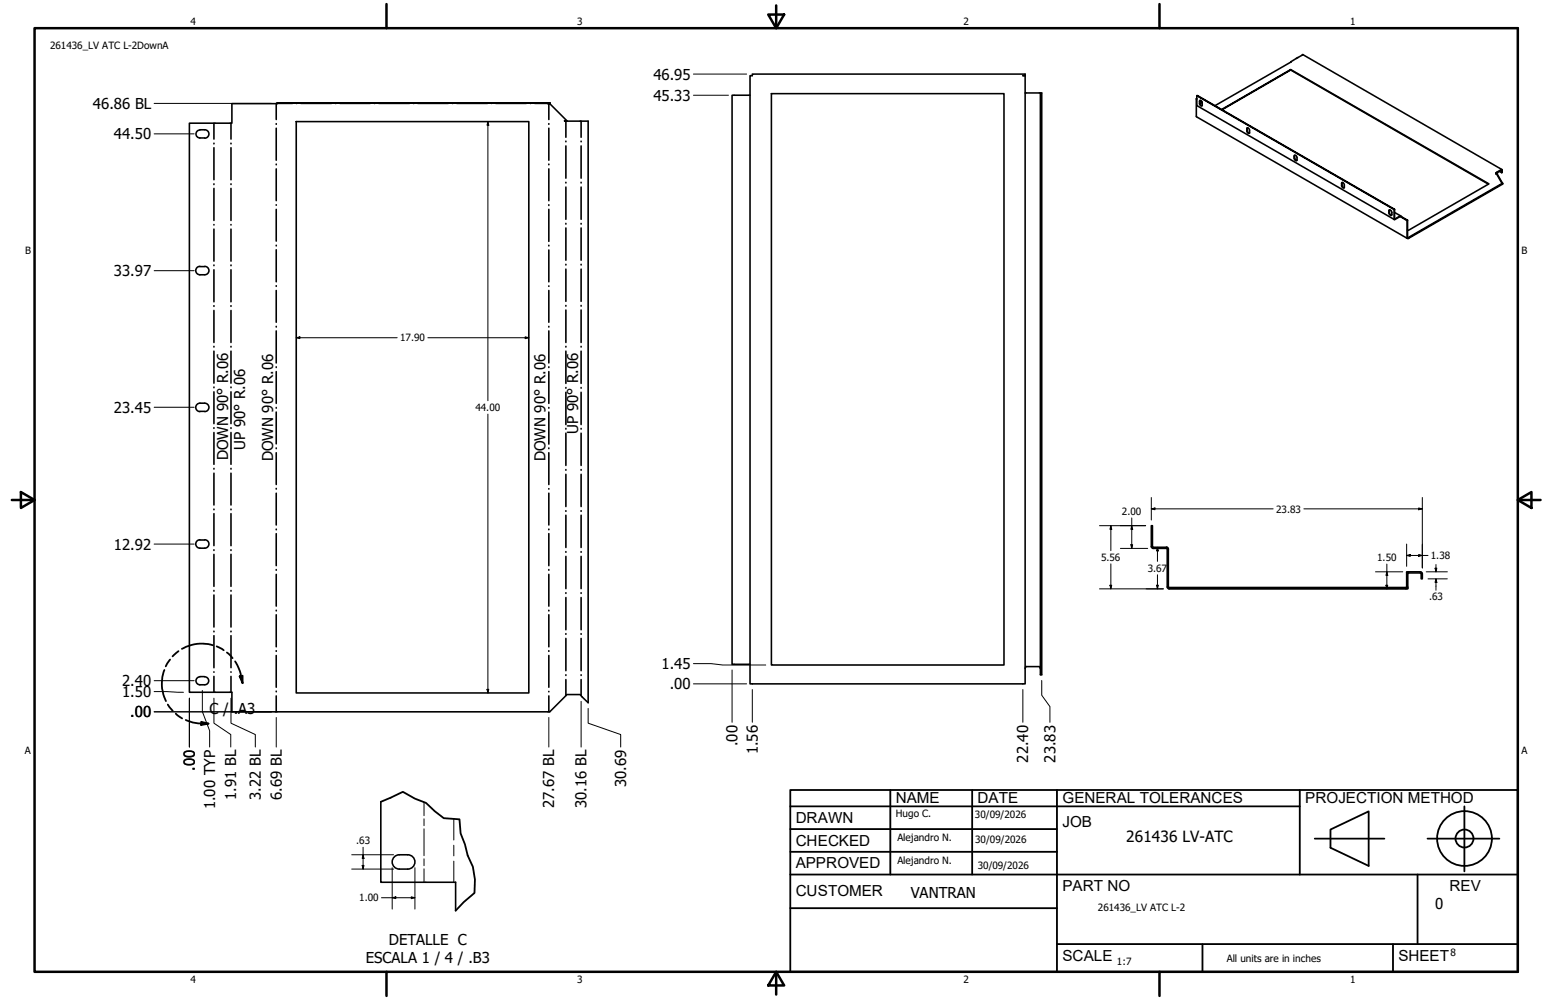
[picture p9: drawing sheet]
<svg xmlns="http://www.w3.org/2000/svg" width="432mm" height="279mm" viewBox="0 0 432 279" stroke-linecap="round" stroke-linejoin="round" font-family="sans-serif">
<!-- layer: GIGA_BendDown -->
<g fill="none" stroke="#000" stroke-width=".44">
<path d="M59.8 34.4v4.5M77.2 29v4.4M77.2 34.5v.2M77.2 35.8v9M77.4 28.9h4.3M82.7 28.9h.2M84 28.9h8.6M93.7 28.9h.2M94.9 28.9h8.5M104.5 28.9h.2M105.8 28.9h8.6M115.4 28.9h.2"/>
<path d="M116.6 28.9h8.6M126.3 28.9h.2M127.6 28.9h8.5M137.2 28.9h.2M138.4 28.9h8.6M148.1 28.9h.2M149.4 28.9h4.2M153.3 29v4.4M153.3 34.5v.2M153.3 35.8v9M59.8 40v.2M59.8 41.3v8.9"/>
<path d="M59.8 51.4v.2M59.8 52.6v9M77.2 45.8v.2M77.2 47.2v8.9M77.2 57.2v.1M77.2 58.5v8.9M153.3 45.8v.2M153.3 47.2v8.9M153.3 57.2v.2M153.3 58.5v8.9M59.8 62.7v.2M59.8 64v9"/>
<path d="M59.8 74v.2M59.8 75.4v8.9M77.2 68.5v.2M77.2 69.8v8.9M77.2 79.8v.2M153.3 68.5v.2M153.3 69.8v8.9M153.3 79.9v.1M59.8 85.4v.2M59.8 86.7v9M59.8 96.8v.2M59.8 98.1v9"/>
<path d="M77.2 81.2v8.8M77.2 91.2v.2M77.2 92.5v8.9M153.3 81.2v8.8M153.3 91.2v.2M153.3 92.5v8.9M59.8 108.1v.2M59.8 109.5v8.9M59.8 119.5v.2M77.2 102.5v.2M77.2 103.8v8.9M77.2 113.9v.1"/>
<path d="M77.2 115.1v8.9M153.3 102.5v.2M153.3 103.8v8.9M153.3 113.9v.1M153.3 115.1v9M59.8 120.8v8.9M59.8 130.9v.2M59.8 132.2v8.9M77.2 125.2v.1M77.2 126.5v8.9M77.2 136.5v.2M77.2 137.8v8.9"/>
<path d="M153.3 125.2v.1M153.3 126.5v8.9M153.3 136.5v.2M153.3 137.8v8.9M59.8 142.2v.2M59.8 143.5v9M59.8 153.6v.2M59.8 154.9v8.9M77.2 147.8v.2M77.2 149.1v9M77.2 159.1v.2M153.3 147.8v.2"/>
<path d="M153.3 149.1v9M153.3 159.1v.2M59.8 165v.2M59.8 166.2v9M59.8 176.3v.2M59.8 177.6v9M77.2 160.5v8.9M77.2 170.5v.2M77.2 171.8v8.9M153.3 160.5v8.9M153.3 170.5v.2M153.3 171.8v8.9"/>
<path d="M59.8 187.7v.1M59.8 189v4.4M77.2 181.8v.2M77.2 183.1v8.9M77.2 193.1v.2M77.2 194.4v4.5M153.3 181.8v.2M153.3 183.1v8.9M153.3 193.2v.1M153.3 194.4v4.5"/>
</g>
<!-- layer: GIGA_BendUp -->
<g fill="none" stroke="#000" stroke-width=".44">
<path d="M64.5 34.4v4.5M158.1 33.8v4.6M158.1 39.4v.2M162.3 33.8v4.6M162.3 39.4v.2M64.5 40v.2M64.5 41.3v8.9M64.5 51.4v.2M64.5 52.6v9M158.1 40.8v9M158.1 50.9v.2M158.1 52.3v9"/>
<path d="M162.3 40.8v9M162.3 50.9v.2M162.3 52.3v9M64.5 62.7v.2M64.5 64v9M64.5 74v.2M64.5 75.4v8.9M158.1 62.4v.2M158.1 63.7v9M158.1 73.9v.1M158.1 75.2v9M162.3 62.4v.2"/>
<path d="M162.3 63.7v9M162.3 73.9v.1M162.3 75.2v9M64.5 85.4v.2M64.5 86.7v9M64.5 96.8v.2M64.5 98.1v9M158.1 85.3v.2M158.1 86.6v9.1M158.1 96.8v.2M158.1 98.1v9M162.3 85.3v.2"/>
<path d="M162.3 86.6v9.1M162.3 96.8v.2M162.3 98.1v9M64.5 108.1v.2M64.5 109.5v8.9M64.5 119.5v.2M158.1 108.3v.2M158.1 109.6v9M158.1 119.7v.2M162.3 108.3v.2M162.3 109.6v9M162.3 119.7v.2"/>
<path d="M64.5 120.8v8.9M64.5 130.9v.2M64.5 132.2v8.9M158.1 121v9M158.1 131.2v.2M158.1 132.5v9M162.3 121v9M162.3 131.2v.2M162.3 132.5v9M64.5 142.2v.2M64.5 143.5v9M64.5 153.6v.2"/>
<path d="M64.5 154.9v8.9M158.1 142.7v.2M158.1 144v9M158.1 154.1v.2M158.1 155.4v9.1M162.3 142.7v.2M162.3 144v9M162.3 154.1v.2M162.3 155.4v9.1M64.5 165v.2M64.5 166.2v9M64.5 176.3v.2"/>
<path d="M64.5 177.6v9M158.1 165.6v.2M158.1 166.9v9.1M158.1 177v.2M158.1 178.4v9M162.3 165.6v.2M162.3 166.9v9.1M162.3 177v.2M162.3 178.4v9M64.5 187.7v.1M64.5 189v4.4M158.1 188.5v.2"/>
<path d="M158.1 189.9v4.5M162.3 188.5v.2M162.3 189.9v4.5"/>
</g>
<!-- layer: Visible (ANSI) -->
<g fill="none" stroke="#000" stroke-width=".44">
<path d="M360.5 19.4l55.4 32-22.6 13-.2-.1M360.5 19.6l55.2 31.8M363.8 15.3l-.1 .1M55.8 38.5h1.3M55.8 36.3h1.3M55.8 36.3a1.11 1.11 0 0 0-1.1 1.1 1.11 1.11 0 0 0 1.1 1.1M57.2 36.3a1.17 1.17 0 0 1 1.2 1.1 1.17 1.17 0 0 1-1.2 1.2M77.4 28.8v.2h-12.6v5.4h-11.9v159h11.9v5.5h88.7l4.8-4.8h3.8l2.2 2.2v-162.5h-6.6l.6-.1-4.8-4.7h-.5h.6v-.2M77.4 28.8h76.2zM82.7 34h65v159.6h-65zM209.5 26.6h-5v159h5M209.5 21.1h.6v-.4h76.2v.4h-.6h.6v170h-76.8z"/>
<path d="M215.5 26.2h64.9v159.6h-64.9zM286.3 26h4.7v162.5h-.4v-162.5M334.1 27.6l.1 5 58.9 34M334.1 27.6l.2 .1M334.3 26.7v2.8l55.1 31.8M334.3 27.6h-.2M335.2 28.1l.5 .4v1.1h-.3l-.4-.5zM335.2 28.1l.5 .2M335.2 28.2l.5 .4M335.2 28.1v.9l.5 .5M335.8 28.6l-.6 .4M339.3 29.5l21.3-12.2 3.3-2.1 55.6 32.2"/>
<path d="M341.2 30.6l19.3-11.2-19.2 11.3M348.3 35.8h.3l.4 .5-.1 1-.6-.5zM348.4 35.7v1.1l.6 .4M361.5 43.4h.3l.4 .4-.1 1.1-.5-.3zM361.6 43.4v.9l.6 .5M374.8 51.1h.4l.3 .4-.1 1h-.4l-.3-.5zM374.9 51l-.1 .9 .6 .6M388 58.7l.6 .2 .1 1a.26 .26 0 0 1-.1 .3 .26 .26 0 0 1-.3-.1l-.4-.5zM388.1 58.6v1.1l.6 .4M389.4 58.5v2.8l1.8-.8M389.5 58.5l-55.2-31.8 55.2 31.8v2.7l1.5-.9 .3 .2M389.5 59.4l1.7 .9"/>
<path d="M417.8 48.4v.2l.2-.3 1.6 2.8M417.8 48.3l1.7 2.9M417.9 48.3l1.5-.9h.1v.8l-.1 .1v-.7l-1.4 .7M418.8 47.9l.6 .4M419.5 51.2l-.1 .1 .2-.1M419.6 51.1v.1M419.6 51.2h.1M419.6 51.1l-.1 .1M55.8 76.8h1.3M55.8 74.5h1.3M55.8 74.4a1.17 1.17 0 0 0-1.1 1.2 1.17 1.17 0 0 0 1.1 1.2M57.2 74.4a1.17 1.17 0 0 1 1.2 1.2 1.17 1.17 0 0 1-1.2 1.2"/>
<path d="M391.2 60.5l1.9 1-.1 .2zM393 61.7v4.8l.3 .1M393.1 61.5l.2 5.1M393.3 66.6h.1M393.3 66.4l26.4-15.2 .1 .2-26.4 15.2zM55.8 114.9h1.3M55.8 112.6h1.3M55.8 112.6a1.17 1.17 0 0 0-1.1 1.2 1.17 1.17 0 0 0 1.1 1.2M57.2 112.6a1.17 1.17 0 0 1 1.2 1.2 1.17 1.17 0 0 1-1.2 1.2M55.8 153.2h1.3M55.8 150.9h1.3M55.8 150.8a1.17 1.17 0 0 0-1.1 1.2 1.17 1.17 0 0 0 1.1 1.2"/>
<path d="M57.2 150.8a1.17 1.17 0 0 1 1.2 1.2 1.17 1.17 0 0 1-1.2 1.2M325.8 152.8l.3 .1 .2 .5M325.8 152.9l-3.9-.1v-5.9h-.3v6.1l.5 .2h3.8l.1 .2M393.2 159.8h3.5h.3l.3 .5M393.2 159.8h-.3v4.2M393.2 159.8v4.2M326.5 164.4h66.7M326.5 164.1h66.7v.3h-66.7zM326.5 164.2l-.2-.2v-10.6h-.3v10.6l.5 .5M392.9 164l-.1 .1M392.9 164l.3 .1M393.2 160.3l.2-.2h3.3l.2 .2"/>
<path d="M396.9 160.3v1.4h.4v-1.4M55.8 191.3h1.3M55.8 189h1.3M55.8 189.1a1.11 1.11 0 0 0-1.1 1.1 1.11 1.11 0 0 0 1.1 1.1M57.2 189.1a1.11 1.11 0 0 1 1.1 1.1 1.11 1.11 0 0 1-1.1 1.1M286.3 186.8l.3-.6h3.7l.3 .6M106.4 224v22.5h20.9v7.9M110.1 239.4l.4-.3a6.8 6.8 0 0 1 3.9-.2 2 2 0 0 1 1.5 2.2 2 2 0 0 1-2 1.7h-2.4a2 2 0 0 1-1.8-1.2 2 2 0 0 1 .4-2.2z"/>
</g>
<g fill="#000">
<circle cx="418" cy="48.3" r=".22"/>
<circle cx="393.3" cy="66.4" r=".22"/>
</g>
<!-- layer: Break Line (ANSI)-1 -->
<path d="M106.4 224l6.1-2.8 3.4 1.9 3.1 1.2 2.5 2.4 2.5 1.9 4.3 .3 .4 4 1.2 3 .7 3.1 1.5 3.2 .6 3.5-.2 3.8-3 2.5-2.2 2.4" fill="none" stroke="#000" stroke-width=".51"/>
<!-- layer: Bend Centerline (ANSI)-1 -->
<path d="M118.4 224.2v3.7M118.4 228.8v1.9M118.4 231.6v7.5M118.4 240v1.9M126.7 228.8v5.9M126.7 236.2v2.9M118.4 242.8v3.7M126.7 240.6v5.9" fill="none" stroke="#000" stroke-width=".28"/>
<!-- layer: Contorno de detalle (ANSI) -->
<path d="M45.9 187.2a10.8 10.8 0 0 0 .5 8.7M46.9 196.8l1.4 1.8M47.5 184.3l-1.2 1.9M49.1 199.4l1.8 1.3M49.8 181.9l-1.6 1.5M59.4 180.3a11.1 11.1 0 0 0-8.6 1M60.5 180.6l2 1.1M63.4 182.3l1.6 1.6M65.7 184.8l1.2 2.5 .9 3.6M66.9 189l.9-.2v2.1zM51.9 201.2l2.7 .8 3.6 .2M56.2 201.7l2 .5-2 .4z" fill="none" stroke="#000" stroke-width=".51"/>
<path d="M66.9 189l.9-.2v2.1zM56.2 201.7l2 .5-2 .4z" fill="#000"/>
<!-- layer: Borde (ANSI) -->
<g fill="none" stroke="#000" stroke-width=".7">
<path d="M9.7 7.9h414.2v263.6h-414.2zM107.9 1.1v6.8M214.6 4.1h4.4l-2.2 3.8zM216.8 1.5v6.4M323.8 1.1v6.8M3.3 139.7h6.4M5.8 137.5l3.9 2.2-3.9 2.2zM423.9 139.7l3.8-2.2v4.4zM423.9 139.7h6.4M107.9 271.5v6.8M216.8 271.5l2.2 3.8h-4.4zM216.8 271.5v6.4"/>
<path d="M323.8 271.5v6.8"/>
</g>
<!-- layer: Title (ANSI)-1 -->
<g fill="none" stroke="#000" stroke-width=".51">
<path d="M220.7 220.7h203.2v50.8h-203.2zM220.7 225.3h142.3M220.7 231.6h74.5M220.7 238h74.5M248.7 220.7v23.6M271.5 220.7v23.6M295.2 220.7v50.8M363 220.7v23.6M367.2 234.3h19.5M371.6 231.8l10.7-5.1v15.2l-10.7-5zM398.7 234.3h20.1M409 225.3v18.2"/>
<path d="M220.7 244.3h203.2M220.7 253.7h74.5M395.9 244.3v19.5M295.2 263.8h128.7M335.9 263.8v7.7M389.1 263.8v7.7"/>
<circle cx="409" cy="234.3" r="7.7"/>
<circle cx="409" cy="234.3" r="2.51"/>
</g>
<!-- layer: Cota (ANSI) -->
<g fill="none" stroke="#000" stroke-width=".28">
<path d="M43.1 37.4h11.1M43.1 28.9h32.7M136.3 34l.2 1h-.5zM136.3 34v78M193.7 26.6h9.8M193.7 20.7h14.8M43.1 75.6h11.1M82.7 94.4l1.1-.3v.5zM82.7 94.4h28.2M119.5 94.4h28.2M146.7 94.1l1 .3-1 .2zM43.1 113.8h11.1"/>
<path d="M136.3 115.7v77.9M321.6 139v6.3M397.3 139v19.7M43.1 152h11.1M307.1 146.9h12.9M310.3 146.9l.2 1h-.5zM310.3 146.9v7M310.3 157.5v7M312.9 153.2h7.6M315.8 152.2h.6l-.3 1zM316.1 146.9l.3 1h-.6zM316.1 144.7v8.5"/>
<path d="M321.6 142.2l1-.3v.5zM321.6 142.2h34M323.3 152.9l.2 1h-.5zM323.3 152.9v3.9M364.2 142.2h33.1M384.2 159.8h7.6M387.3 159.8l.3 1h-.5zM387.3 157.6v6.9M392.9 155.2l1-.3v.5zM392.9 155.2h5.9M392.9 152v6.2M396.2 154.9l1.1 .3-1.1 .2z"/>
<path d="M396.2 141.9l1.1 .3-1.1 .2zM398.3 159.8h5.9M400.8 158.8h.5l-.2 1zM401.1 157.7v2.1M307.1 164.5h17.8M310 163.5h.5l-.2 1zM323 163.5h.5l-.2 1zM323.3 160.6v3.9M387.1 163.5h.5l-.3 1zM398.8 161.7h5.4M401.1 161.7l.2 1.1h-.5zM401.1 161.7v3.2"/>
<path d="M43.1 198.9h32.7zM43.1 190.2h11.1M43.1 193.2l8.1 .2M52.9 195.1v13.6zM56.5 192.9v5.9l2 5.4v4.5M59.8 195.1v7l4.7 3.1v3.5M64.5 195.1v7l6.8 3.1v3.5M136 192.6h.5l-.2 1zM162.3 196v12.7M164.3 197.9v4.2l9.1 3.1v3.5M193.7 191.1h14.8M193.7 185.4h4.9l3.3 .4h12"/>
<path d="M204.5 187.2v14.6M210.1 192.7v9.1M285.7 192.7v9.1M291 190.1v4.1l2.2 3.2v4.4M77.2 200.5v8.2M153.3 200.5v8.2M98.2 238.8h11.7M101.4 238.8l.3 1h-.5zM101.4 236.7v6.1M98.2 242.8h11.7M101.2 241.8h.5l-.3 1zM106.6 250.8h9.3"/>
<path d="M109.5 250.8l1.1-.2v.5zM109.5 242.4v11.6M114.9 250.6l1 .2-1 .3zM115.9 242.4v11.6"/>
</g>
<g fill="#000">
<path d="M136.3 34l.2 1h-.5zM82.7 94.4l1.1-.3v.5zM146.7 94.1l1 .3-1 .2zM310.3 146.9l.2 1h-.5zM315.8 152.2h.6l-.3 1zM316.1 146.9l.3 1h-.6zM321.6 142.2l1-.3v.5zM323.3 152.9l.2 1h-.5zM392.9 155.2l1-.3v.5zM396.2 154.9l1.1 .3-1.1 .2zM396.2 141.9l1.1 .3-1.1 .2zM400.8 158.8h.5l-.2 1z"/>
<path d="M310 163.5h.5l-.2 1zM323 163.5h.5l-.2 1zM387.1 163.5h.5l-.3 1zM387.3 159.8l.3 1h-.5zM401.1 161.7l.2 1.1h-.5zM136 192.6h.5l-.2 1zM101.4 238.8l.3 1h-.5zM101.2 241.8h.5l-.3 1zM109.5 250.8l1.1-.2v.5zM114.9 250.6l1 .2-1 .3z"/>
</g>
<g font-size="4.3">
<text x="250.2" y="224.2">NAME</text>
<text x="273" y="224.2">DATE</text>
<text x="296.7" y="224.3">GENERAL TOLERANCES</text>
<text x="364.6" y="224.3">PROJECTION METHOD</text>
<text x="222.2" y="229.9">DRAWN</text>
<text x="296.7" y="230.9">JOB</text>
<text x="222.2" y="236.3">CHECKED</text>
<text x="314.6" y="235.1">261436 LV-ATC</text>
<text x="222.2" y="242.6">APPROVED</text>
<text x="222.2" y="250.3">CUSTOMER</text>
<text x="296.7" y="249">PART NO</text>
<text x="404.8" y="248.9">REV</text>
<text x="296.7" y="268.4">SCALE</text>
<text x="390.6" y="268.4">SHEET</text>
</g>
<g font-size="4.2">
<text x="182.5" y="22.2">46.95</text>
<text x="182.5" y="28.1">45.33</text>
<text x="26" y="30.4">46.86 BL</text>
<text x="31.8" y="38.9">44.50</text>
<text x="31.8" y="77.2">33.97</text>
<text x="31.8" y="115.3">23.45</text>
<text x="68.5" y="125.8" transform="rotate(-90 68.5 125.8)">UP 90° R.06</text>
<text x="161.5" y="121.3" transform="rotate(-90 161.5 121.3)">UP 90° R.06</text>
<text x="63.7" y="128.6" transform="rotate(-90 63.7 128.6)">DOWN 90° R.06</text>
<text x="76.3" y="128.9" transform="rotate(-90 76.3 128.9)">DOWN 90° R.06</text>
<text x="152.4" y="128.9" transform="rotate(-90 152.4 128.9)">DOWN 90° R.06</text>
<text x="31.8" y="153.5">12.92</text>
<text x="34.1" y="191.7">2.40</text>
<text x="184.8" y="186.9">1.45</text>
<text x="34.1" y="194.8">1.50</text>
<text x="187.1" y="192.6">.00</text>
<text x="36.4" y="200.4">.00</text>
<text x="58.5" y="199.4">C /</text>
<text x="65.3" y="199.4">.A3</text>
<text x="206" y="208.5" transform="rotate(-90 206 208.5)">.00</text>
<text x="54.4" y="215.3" transform="rotate(-90 54.4 215.3)">.00</text>
<text x="211.6" y="210.8" transform="rotate(-90 211.6 210.8)">1.56</text>
<text x="287.2" y="213" transform="rotate(-90 287.2 213)">22.40</text>
<text x="294.8" y="213" transform="rotate(-90 294.8 213)">23.83</text>
<text x="174.9" y="220" transform="rotate(-90 174.9 220)">30.69</text>
<text x="60.1" y="226.1" transform="rotate(-90 60.1 226.1)">1.00 TYP</text>
<text x="66" y="223.5" transform="rotate(-90 66 223.5)">1.91 BL</text>
<text x="72.8" y="223.5" transform="rotate(-90 72.8 223.5)">3.22 BL</text>
<text x="78.7" y="223.5" transform="rotate(-90 78.7 223.5)">6.69 BL</text>
<text x="154.8" y="225.8" transform="rotate(-90 154.8 225.8)">27.67 BL</text>
<text x="163.8" y="225.8" transform="rotate(-90 163.8 225.8)">30.16 BL</text>
<text x="254.4" y="250.8">VANTRAN</text>
<text x="400.9" y="254">0</text>
<text x="102.2" y="269.1">ESCALA 1 / 4 / .B3</text>
<text x="108.6" y="264.1">DETALLE C</text>
</g>
<g font-size="2.8">
<text x="53.2" y="6.9">4</text>
<text x="161.2" y="6.9">3</text>
<text x="269.1" y="6.9">2</text>
<text x="377.1" y="6.9">1</text>
<text x="14" y="13.6">261436_LV ATC L-2DownA</text>
<text x="7" y="70.9">B</text>
<text x="424.9" y="70.9">B</text>
<text x="111.8" y="95.4">17.90</text>
<text x="132.8" y="114.8">44.00</text>
<text x="313.4" y="143.9">2.00</text>
<text x="356.4" y="143.2">23.83</text>
<text x="307.5" y="156.7">5.56</text>
<text x="320.5" y="159.7">3.67</text>
<text x="384.6" y="156.8">1.50</text>
<text x="399.6" y="156.2">1.38</text>
<text x="399.2" y="167.8">.63</text>
<text x="6.9" y="210.6">A</text>
<text x="424.9" y="210.6">A</text>
<text x="250.2" y="228.3">Hugo C.</text>
<text x="272.3" y="228.4">30/09/2026</text>
<text x="99.5" y="235.8">.63</text>
<text x="250.6" y="234.9">Alejandro N.</text>
<text x="272.4" y="235.6">30/09/2026</text>
<text x="250.6" y="241.5">Alejandro N.</text>
<text x="273.1" y="242.8">30/09/2026</text>
<text x="100.3" y="251.8">1.00</text>
<text x="306.6" y="254.4">261436_LV ATC L-2</text>
<text x="312" y="269.7">1:7</text>
<text x="342.6" y="268.7">All units are in inches</text>
<text x="405.1" y="267.1">8</text>
<text x="53.2" y="274.6">4</text>
<text x="161.2" y="274.6">3</text>
<text x="269.1" y="274.6">2</text>
<text x="377.1" y="274.6">1</text>
</g>
</svg>
